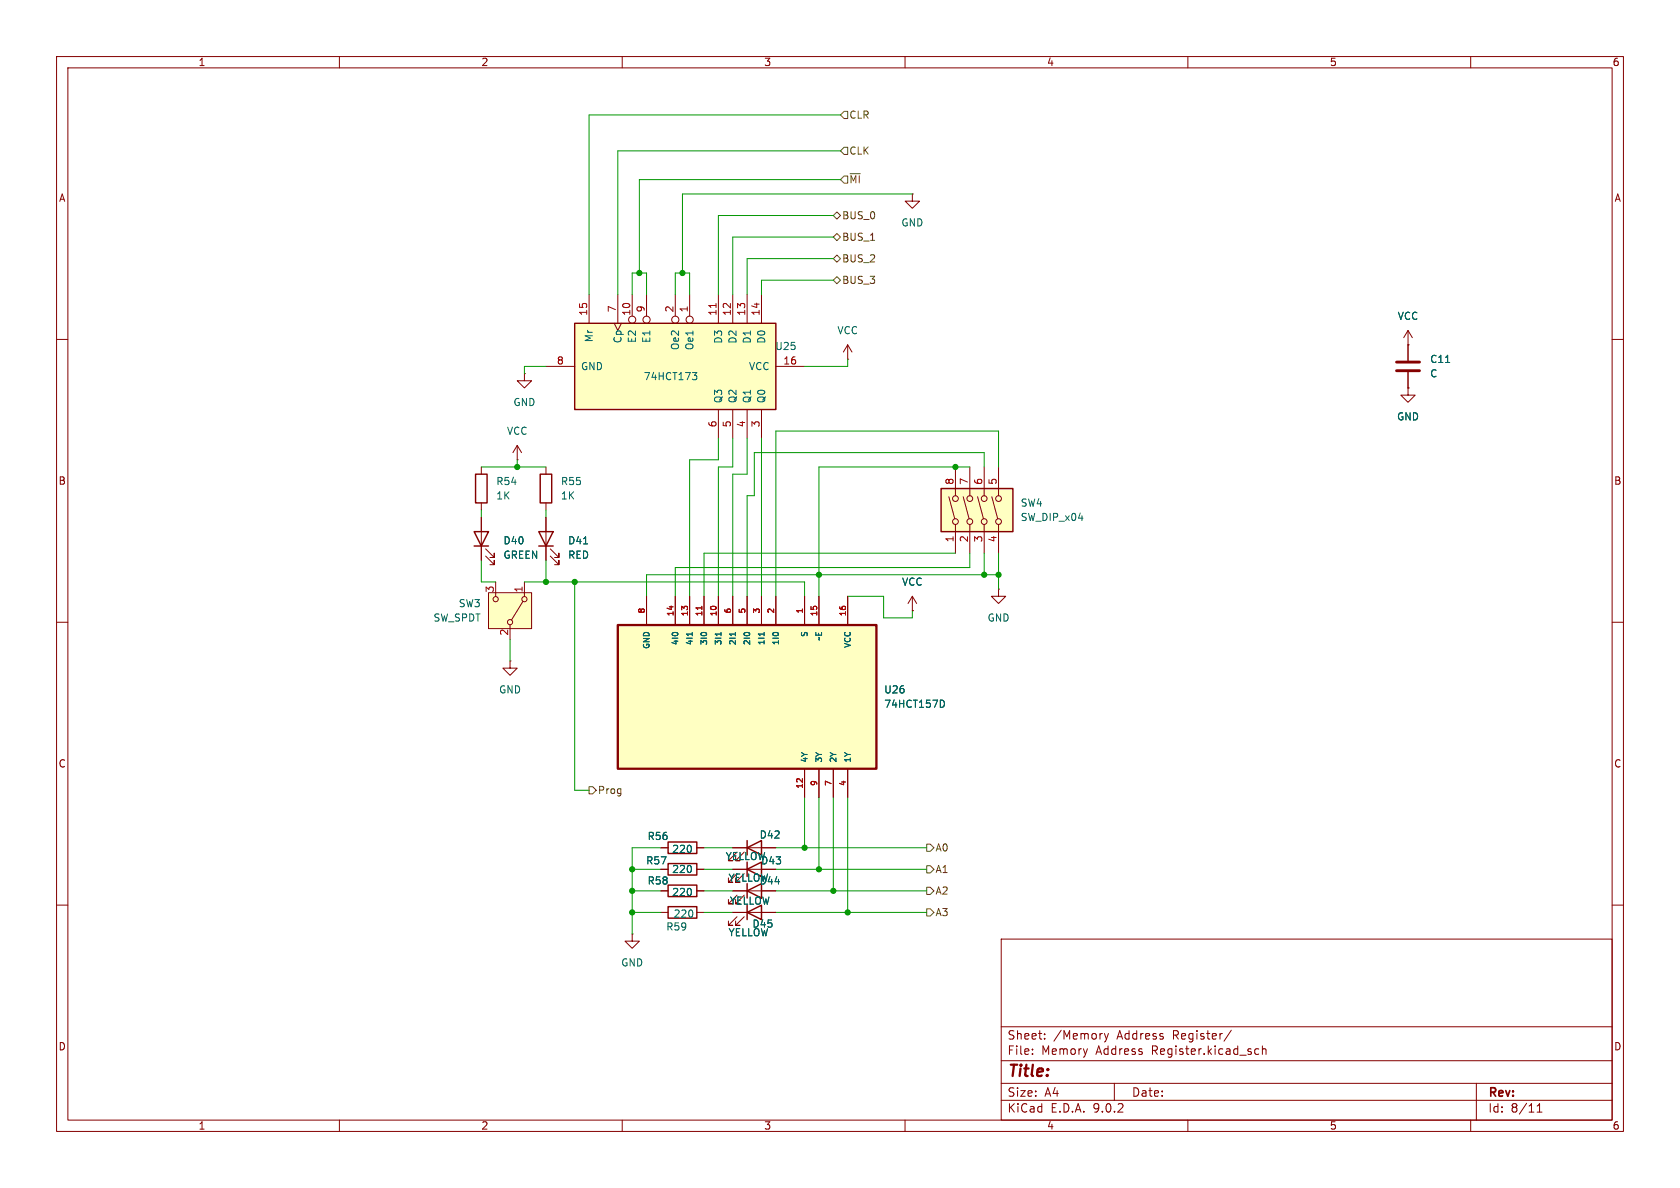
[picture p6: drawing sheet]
<svg xmlns="http://www.w3.org/2000/svg" width="297mm" height="210mm" viewBox="0 0 297 210" stroke-linecap="round" stroke-linejoin="round" font-family="sans-serif">
<g fill="none" stroke="#840000" stroke-width=".18">
<path d="M10 10h277v190h-277zM12 12h273v186h-273zM60 10v2M110 10v2M160 10v2M210 10v2M260 10v2M248.9 58.4l-.7 1.3M248.9 58.4l.8 1.3M248.9 58.4v2.6M10 60h2M92.7 66v1.3h1.3l-1.3 1.3-1.3-1.3h1.3"/>
<path d="M92.7 66h.1M248.9 61h.1M285 60h2M85.1 91.4v7.7M85.9 98.3l1.5 1.5v-.7v.7h-.8M85.9 97l1.5 1.6v-.8v.8h-.8M96.5 91.4v7.7M97.3 98.3l1.5 1.5v-.7v.7h-.8M97.3 97l1.5 1.6v-.8v.8h-.8M10 110h2M161.3 108h.1M161.3 105.4l-.8 1.3"/>
<path d="M161.3 105.4l.8 1.3M161.3 105.4v2.6M285 110h2M10 160h2M177 166h108v32h-108zM285 160h2M60 198v2M110 198v2M160 198v2M177 194.5h108M177 191.5h108M177 187.5h108"/>
<path d="M177 181.5h108M182.5 186.3v.1M182.5 185.5v.1M184.7 183.6v.1M184.7 182.8v.1M195.2 182.7l.4 1M195.6 183.7l-.1 .4-.3 .1M196 182.7l-.4 1M197 191.5v3M210 198v2M217.7 182.1l-1.3 2M222 186.3h.5"/>
<path d="M222 185.5h.5M223.2 185.5l.2-.1 .3 .1 .1 .9M223.2 184.9v1.5M260 198v2M261 191.5v6.5M271.7 196.6h.9M271.7 195.5l.5-.4v1.5"/>
</g>
<path d="M83.8 94h2.6l-1.3 2.5zM83.8 96.5h2.6M95.2 94h2.6l-1.3 2.5zM95.2 96.5h2.6" fill="none" stroke="#840000" stroke-width=".25"/>
<path d="M103.2 96.1h.7" fill="none" stroke="#006464" stroke-width=".18"/>
<path d="M101.6 57.2h35.6v15.2h-35.6z" fill="#ffffc2"/>
<path d="M101.6 57.2h35.6v15.2h-35.6zM84.1 83.8h2v5.1h-2zM95.5 83.8h2v5.1h-2z" fill="none" stroke="#840000" stroke-width=".25"/>
<g fill="none" stroke="#840000" stroke-width=".18">
<path d="M161.3 34.3v1.3h1.3l-1.3 1.2-1.3-1.2h1.3M161.3 34.3h.1M104.1 52.1v5.1M108.6 57.2l.6 1.2 .7-1.2M109.2 52.1v5.1M111.8 52.1v3.8M114.3 52.1v3.8M119.4 52.1v3.8M121.9 52.1v3.8M127 52.1v5.1M129.5 52.1v5.1M132.1 52.1v5.1"/>
<path d="M134.6 52.1v5.1M91.4 78.7l-.7 1.3M91.4 78.7l.8 1.3M91.4 78.7v2.6M96.5 64.8h5.1M127 72.4v5.1M129.5 72.4v5.1M132.1 72.4v5.1M134.6 72.4v5.1M137.2 64.8h5M149.9 63.5h.1M149.9 61l-.8 1.2"/>
<path d="M149.9 61l.7 1.2M149.9 61v2.5M85.1 82.6v1.2M85.1 88.9v1.3M91.4 81.3h.1M96.5 82.6v1.2M96.5 88.9v1.3"/>
<circle cx="111.8" cy="56.5" r=".63"/>
<circle cx="114.3" cy="56.5" r=".63"/>
<circle cx="119.4" cy="56.5" r=".63"/>
<circle cx="121.9" cy="56.5" r=".63"/>
</g>
<path d="M126.6 53.6v.8" fill="none" stroke="#a90000" stroke-width=".18"/>
<path d="M122.4 65.9h.8l-.4 .4 .3 .2 .1 .4-.3 .2h-.3" fill="none" stroke="#006464" stroke-width=".18"/>
<path d="M86.4 104.8h7.6v6.3h-7.6z" fill="#ffffc2"/>
<g fill="none" stroke="#840000" stroke-width=".18">
<path d="M86.4 104.8h7.6v6.3h-7.6zM87.6 102.9v2.5M90.2 116.8v1.3h1.2l-1.2 1.3-1.3-1.3h1.3M90.2 116.8h.1M90.2 110.5v2.5M92.5 106.3l-2.1 3.3M92.7 102.9v2.5M129.5 149.9h7.7"/>
<circle cx="87.6" cy="105.9" r=".46"/>
<circle cx="90.2" cy="110" r=".46"/>
<circle cx="92.7" cy="105.9" r=".46"/>
</g>
<path d="M132.1 149.9l2.5-1.3v2.5zM132.1 148.6v2.5" fill="none" stroke="#840000" stroke-width=".25"/>
<path d="M109.2 110.5h45.7v25.4h-45.7z" fill="#ffffc2"/>
<path d="M109.2 110.5h45.7v25.4h-45.7z" fill="none" stroke="#840000" stroke-width=".41"/>
<g fill="none" stroke="#840000" stroke-width=".18">
<path d="M114.3 105.4v5.1M119.4 105.4v5.1M121.9 105.4v5.1M124.5 105.4v5.1M127 105.4v5.1M129.5 105.4v5.1M132.1 105.4v5.1M134.6 105.4v5.1M137.2 105.4v5.1M142.2 105.4v5.1M144.8 105.4v5.1M149.9 105.4v5.1"/>
<path d="M176.5 104.1v1.3h1.3l-1.3 1.3-1.2-1.3h1.2M176.5 104.1h.1M142.2 135.9v5.1M144.8 135.9v5.1M147.3 135.9v5.1M149.9 135.9v5.1M116.8 153.7h1.3M116.8 149.9h1.3M116.8 157.5h1.3M123.2 153.7h1.3M123.2 149.9h1.3M123.2 157.5h1.3"/>
<path d="M129.5 153.7h7.7M129.5 157.5h7.7M111.8 165.1v1.3h1.2l-1.2 1.2-1.3-1.2h1.3M111.8 165.1h.1M116.8 161.3h1.3M123.2 161.3h1.3M129.5 161.3h7.7M130.3 162.1l-1.5 1.5h.7h-.7v-.8M131.6 162.1l-1.6 1.5h.8h-.8v-.8"/>
</g>
<path d="M122.4 111.8v.6M127.5 111.8v.6M130 111.8v.6M135.1 111.8v.6M166.5 123.8a.68 .68 0 0 1 .5 .6 .68 .68 0 0 1-.5 .6" fill="none" stroke="#006464" stroke-width=".18"/>
<path d="M124.1 107.2v.6" fill="none" stroke="#a90000" stroke-width=".18"/>
<path d="M118.1 152.7h5.1v2h-5.1zM118.1 148.8h5.1v2.1h-5.1zM118.1 156.5h5.1v2h-5.1zM132.1 157.5l2.5-1.3v2.6zM132.1 153.7l2.5-1.3v2.5zM132.1 152.4v2.5M132.1 156.2v2.6M118.1 160.3h5.1v2h-5.1zM132.1 161.3l2.5-1.3v2.6zM132.1 160v2.6" fill="none" stroke="#840000" stroke-width=".25"/>
<path d="M166.4 86.4h12.7v7.6h-12.7z" fill="#ffffc2"/>
<g fill="none" stroke="#840000" stroke-width=".18">
<path d="M248.9 68.6v1.3h1.3l-1.3 1.2-1.3-1.2h1.3M248.9 68.6h.1M248.9 61h.1M248.9 61v2.8M248.9 65.8v2.8M85.1 91.4v2.6M85.1 96.5v2.6M96.5 91.4v2.6M96.5 96.5v2.6M167.7 87.8l1.1 3.9M168.9 82.6v5M168.9 92.7v5.1"/>
<path d="M170.3 87.8l1 3.9M171.4 82.6v5M171.4 92.7v5.1M172.8 87.8l1.1 3.9M174 82.6v5M174 92.7v5.1M175.3 87.8l1.1 3.9M176.5 82.6v5M176.5 92.7v5.1M114.3 105.4v5.1M119.4 105.4v5.1M121.9 105.4v5.1"/>
<path d="M124.5 105.4v5.1M127 105.4v5.1M129.5 105.4v5.1M132.1 105.4v5.1M134.6 105.4v5.1M137.2 105.4v5.1M142.2 105.4v5.1M144.8 105.4v5.1M149.9 105.4v5.1M161.3 108h.1M142.2 135.9v5.1M144.8 135.9v5.1"/>
<path d="M147.3 135.9v5.1M149.9 135.9v5.1M116.8 149.9h1.3M116.8 153.7h1.3M116.8 157.5h1.3M123.2 149.9h1.3M123.2 153.7h1.3M123.2 157.5h1.3M129.5 149.9h2.6M129.5 153.7h2.6M129.5 157.5h2.6M134.6 149.9h2.6"/>
<path d="M134.6 153.7h2.6M134.6 157.5h2.6M129.5 161.3h2.6M134.6 161.3h2.6"/>
<circle cx="168.9" cy="88.1" r=".51"/>
<circle cx="168.9" cy="92.2" r=".51"/>
<circle cx="171.5" cy="88.1" r=".51"/>
<circle cx="171.5" cy="92.2" r=".51"/>
<circle cx="174" cy="92.2" r=".51"/>
<circle cx="174" cy="88.1" r=".51"/>
<circle cx="176.5" cy="92.2" r=".51"/>
<circle cx="176.5" cy="88.1" r=".51"/>
</g>
<path d="M166.4 86.4h12.7v7.6h-12.7z" fill="none" stroke="#840000" stroke-width=".25"/>
<path d="M246.9 64h4.1M246.9 65.5h4.1" fill="none" stroke="#840000" stroke-width=".51"/>
<path d="M255.6 64.1h.7M103.2 96.1h.7M122.4 111.8v.6M127.5 111.8v.6M130 111.8v.6M135.1 111.8v.6M166.5 123.8a.68 .68 0 0 1 .5 .6 .68 .68 0 0 1-.5 .6" fill="none" stroke="#006464" stroke-width=".18"/>
<g fill="none" stroke="#725600" stroke-width=".18">
<path d="M149.2 19.7h.7v1.3h-.7l-.6-.7zM147.3 38.1l.7-.6 .6 .6-.6 .6zM149.2 26h.7v1.3h-.7l-.6-.6zM149.2 31.1h.7v1.3h-.7l-.6-.6zM150.3 30.7h1.8M147.3 45.7l.7-.6 .6 .6-.6 .7zM147.3 49.5l.7-.6 .6 .6-.6 .7zM147.3 41.9l.7-.6 .6 .6-.6 .6zM104.1 139.1h.7l.6 .6-.6 .6h-.7zM163.8 153h.7l.6 .7-.6 .6h-.7zM163.8 149.2h.7l.6 .7-.6 .6h-.7zM163.8 156.8h.7l.6 .7-.6 .6h-.7z"/>
<path d="M163.8 160.7h.7l.6 .6-.6 .6h-.7z"/>
</g>
<g fill="none" stroke="#009600" stroke-width=".18">
<path d="M147.3 38.1h-20.3v14M148.6 26.7h-39.4v25.4M148.6 20.3h-44.5v31.8M148.6 31.8h-35.6v16.5M161.3 34.3h-40.7v14M111.8 52.1v-3.8h2.5v3.8M119.4 52.1v-3.8h2.5v3.8M147.3 45.7h-15.2v6.4M147.3 41.9h-17.8v10.2M147.3 49.5h-12.7v2.6M96.5 64.8h-3.8v1.2M127 77.5v3.8h-5.1v24.1"/>
<path d="M129.5 77.5v5.1h-2.5v22.8M132.1 77.5v6.3h-2.6v21.6M134.6 77.5v27.9M149.9 63.5v1.3h-7.7M85.1 82.6h11.4M85.1 99.1v3.8h2.5M85.1 90.2v1.2M91.4 81.3v1.3M96.5 90.2v1.2M96.5 99.1v3.8M168.9 97.8h-44.4v7.6M171.4 82.6h-26.6v22.8"/>
<path d="M171.4 97.8v2.5h-52v5.1M174 82.6v-2.6h-40.7v7.6h-1.2v17.8M174 97.8v3.8M176.5 82.6v-6.4h-39.3v29.2M176.5 97.8v6.3M90.2 113v3.8M92.7 102.9h49.5v2.5M101.6 102.9v36.8h2.5M149.9 105.4h6.3v3.8h5.1v-1.2M176.5 101.6h-62.2v3.8M111.8 153.7h5M111.8 157.5h5"/>
<path d="M116.8 149.9h-5v15.2M124.5 153.7h5M124.5 149.9h5M124.5 157.5h5M137.2 153.7h26.6M137.2 149.9h26.6M137.2 157.5h26.6M142.2 141v8.9M144.8 141v12.7M147.3 141v16.5M149.9 141v20.3M111.8 161.3h5"/>
<path d="M124.5 161.3h5M137.2 161.3h26.6"/>
</g>
<path d="M124.1 107.2v.6" fill="none" stroke="#a90000" stroke-width=".18"/>
<g fill="#009600" stroke="#009600" stroke-width=".18">
<circle cx="120.6" cy="48.3" r=".46"/>
<circle cx="113" cy="48.3" r=".46"/>
<circle cx="91.4" cy="82.6" r=".46"/>
<circle cx="96.5" cy="102.9" r=".46"/>
<circle cx="111.8" cy="153.7" r=".46"/>
<circle cx="101.6" cy="102.9" r=".46"/>
<circle cx="144.8" cy="101.6" r=".46"/>
<circle cx="147.3" cy="157.5" r=".46"/>
<circle cx="149.9" cy="161.3" r=".46"/>
<circle cx="142.2" cy="149.9" r=".46"/>
<circle cx="144.8" cy="153.7" r=".46"/>
<circle cx="111.8" cy="157.5" r=".46"/>
<circle cx="111.8" cy="161.3" r=".46"/>
<circle cx="174" cy="101.6" r=".46"/>
<circle cx="168.9" cy="82.6" r=".46"/>
<circle cx="176.5" cy="101.6" r=".46"/>
</g>
<text font-size="2.8" fill="#840000" x="178" y="190.9">Title:</text>
<g font-size="2.1" fill="#840000">
<text x="178" y="184">Sheet:</text>
<text x="186.2" y="184">/Memory</text>
<text x="197.5" y="184">Address</text>
<text x="207.5" y="184">Register/</text>
<text x="178" y="186.7">File:</text>
<text x="184.1" y="186.7">Memory</text>
<text x="193.8" y="186.7">Address</text>
<text x="203.8" y="186.7">Register.kicad_sch</text>
<text x="178" y="196.9">KiCad</text>
<text x="178" y="194.1">Size:</text>
<text x="184.7" y="194.1">A4</text>
<text x="185.7" y="196.9">E.D.A.</text>
<text x="193.3" y="196.9">9.0.2</text>
<text x="200" y="194.1">Date:</text>
<text x="263" y="194.3">Rev:</text>
<text x="263" y="196.9">Id:</text>
<text x="267.1" y="196.9">8/11</text>
</g>
<g font-size="1.8" fill="#840000">
<text x="35" y="11.9">1</text>
<text x="85" y="11.9">2</text>
<text x="135" y="11.9">3</text>
<text x="185" y="11.9">4</text>
<text x="235" y="11.9">5</text>
<text x="285" y="11.9">6</text>
<text x="10.3" y="35.9">A</text>
<text x="285.3" y="35.9">A</text>
<text x="10.3" y="85.9">B</text>
<text x="285.3" y="85.9">B</text>
<text x="10.3" y="135.9">C</text>
<text x="285.3" y="135.9">C</text>
<text x="10.3" y="185.9">D</text>
<text x="285.3" y="185.9">D</text>
<text x="35" y="199.9">1</text>
<text x="85" y="199.9">2</text>
<text x="135" y="199.9">3</text>
<text x="185" y="199.9">4</text>
<text x="235" y="199.9">5</text>
<text x="285" y="199.9">6</text>
</g>
<g font-size="1.8" fill="#725600">
<text x="150.1" y="21.2">CLR</text>
<text x="150.1" y="27.5">CLK</text>
<text x="150.1" y="32.6">~{MI}</text>
<text x="148.8" y="39">BUS_0</text>
<text x="148.8" y="46.6">BUS_2</text>
<text x="148.8" y="42.8">BUS_1</text>
<text x="148.8" y="50.4">BUS_3</text>
<text x="105.6" y="140.6">Prog</text>
<text x="165.3" y="154.5">A1</text>
<text x="165.3" y="150.7">A0</text>
<text x="165.3" y="158.3">A2</text>
<text x="165.3" y="162.2">A3</text>
</g>
<g font-size="1.8" fill="#006464">
<text x="159.3" y="40.2">GND</text>
<text x="147.9" y="59.3">VCC</text>
<text x="247" y="56.7">VCC</text>
<text x="102.6" y="65.6">GND</text>
<text x="105" y="60.6" transform="rotate(-90 105 60.6)">Mr</text>
<text x="110.1" y="60.8" transform="rotate(-90 110.1 60.8)">Cp</text>
<text x="112.6" y="60.7" transform="rotate(-90 112.6 60.7)">E2</text>
<text x="115.2" y="60.7" transform="rotate(-90 115.2 60.7)">E1</text>
<text x="120.2" y="62" transform="rotate(-90 120.2 62)">Oe2</text>
<text x="122.8" y="62" transform="rotate(-90 122.8 62)">Oe1</text>
<text x="127.9" y="60.8" transform="rotate(-90 127.9 60.8)">D3</text>
<text x="130.4" y="60.8" transform="rotate(-90 130.4 60.8)">D2</text>
<text x="132.3" y="65.6">VCC</text>
<text x="132.9" y="60.8" transform="rotate(-90 132.9 60.8)">D1</text>
<text x="135.5" y="60.8" transform="rotate(-90 135.5 60.8)">D0</text>
<text x="137" y="62.1">U25</text>
<text x="252.7" y="64.4">C11</text>
<text x="90.7" y="72">GND</text>
<text x="113.7" y="67.4">74HCT173</text>
<text x="127.9" y="71.4" transform="rotate(-90 127.9 71.4)">Q3</text>
<text x="130.4" y="71.4" transform="rotate(-90 130.4 71.4)">Q2</text>
<text x="132.9" y="71.4" transform="rotate(-90 132.9 71.4)">Q1</text>
<text x="135.5" y="71.4" transform="rotate(-90 135.5 71.4)">Q0</text>
<text x="252.7" y="66.9">C</text>
<text x="89.5" y="77.1">VCC</text>
<text x="246.9" y="74.5">GND</text>
<text x="87.6" y="88.5">1K</text>
<text x="87.6" y="86">R54</text>
<text x="99.1" y="88.5">1K</text>
<text x="99.1" y="86">R55</text>
<text x="180.3" y="89.8">SW4</text>
<text x="180.3" y="92.3">SW_DIP_x04</text>
<text x="88.9" y="99">GREEN</text>
<text x="88.9" y="96.4">D40</text>
<text x="100.3" y="96.4">D41</text>
<text x="100.3" y="99">RED</text>
<text x="81" y="107.5">SW3</text>
<text x="159.4" y="103.7">VCC</text>
<text x="76.5" y="110.1">SW_SPDT</text>
<text x="174.5" y="110.1">GND</text>
<text x="88.1" y="122.8">GND</text>
<text x="156.2" y="122.8">U26</text>
<text x="156.2" y="125.3">74HCT157D</text>
<text x="114.4" y="148.7">R56</text>
<text x="134.2" y="148.4">D42</text>
<text x="114.1" y="153">R57</text>
<text x="118.7" y="154.5">220</text>
<text x="118.7" y="151">220</text>
<text x="128.2" y="152.2">YELLOW</text>
<text x="134.5" y="153">D43</text>
<text x="114.4" y="156.6">R58</text>
<text x="118.7" y="158.6">220</text>
<text x="128.7" y="156.1">YELLOW</text>
<text x="128.9" y="160.1">YELLOW</text>
<text x="134.2" y="156.6">D44</text>
<text x="117.7" y="164.7">R59</text>
<text x="119" y="162.4">220</text>
<text x="128.7" y="165.7">YELLOW</text>
<text x="132.9" y="164.2">D45</text>
<text x="109.7" y="171">GND</text>
</g>
<g font-size="1.8" fill="#a90000">
<text x="103.9" y="55.9" transform="rotate(-90 103.9 55.9)">15</text>
<text x="109" y="55.3" transform="rotate(-90 109 55.3)">7</text>
<text x="111.5" y="55.9" transform="rotate(-90 111.5 55.9)">10</text>
<text x="114" y="55.3" transform="rotate(-90 114 55.3)">9</text>
<text x="119.1" y="55.3" transform="rotate(-90 119.1 55.3)">2</text>
<text x="121.7" y="55.3" transform="rotate(-90 121.7 55.3)">1</text>
<text x="126.7" y="55.9" transform="rotate(-90 126.7 55.9)">11</text>
<text x="129.3" y="55.9" transform="rotate(-90 129.3 55.9)">12</text>
<text x="131.8" y="55.9" transform="rotate(-90 131.8 55.9)">13</text>
<text x="134.4" y="55.9" transform="rotate(-90 134.4 55.9)">14</text>
<text x="98.4" y="64.5">8</text>
<text x="138.4" y="64.5">16</text>
<text x="126.7" y="75.6" transform="rotate(-90 126.7 75.6)">6</text>
<text x="129.3" y="75.6" transform="rotate(-90 129.3 75.6)">5</text>
<text x="131.8" y="75.6" transform="rotate(-90 131.8 75.6)">4</text>
<text x="134.4" y="75.6" transform="rotate(-90 134.4 75.6)">3</text>
<text x="168.7" y="85.8" transform="rotate(-90 168.7 85.8)">8</text>
<text x="171.2" y="85.8" transform="rotate(-90 171.2 85.8)">7</text>
<text x="173.7" y="85.8" transform="rotate(-90 173.7 85.8)">6</text>
<text x="176.3" y="85.8" transform="rotate(-90 176.3 85.8)">5</text>
<text x="168.7" y="96" transform="rotate(-90 168.7 96)">1</text>
<text x="171.2" y="96" transform="rotate(-90 171.2 96)">2</text>
<text x="173.7" y="96" transform="rotate(-90 173.7 96)">3</text>
<text x="176.3" y="96" transform="rotate(-90 176.3 96)">4</text>
<text x="87.4" y="104.8" transform="rotate(-90 87.4 104.8)">3</text>
<text x="92.5" y="104.8" transform="rotate(-90 92.5 104.8)">1</text>
<text x="89.9" y="112.5" transform="rotate(-90 89.9 112.5)">2</text>
</g>
<g font-size="1.4" fill="#a90000">
<text x="114" y="108.6" transform="rotate(-90 114 108.6)">8</text>
<text x="119.1" y="109" transform="rotate(-90 119.1 109)">14</text>
<text x="121.7" y="109" transform="rotate(-90 121.7 109)">13</text>
<text x="124.2" y="109" transform="rotate(-90 124.2 109)">11</text>
<text x="126.7" y="109" transform="rotate(-90 126.7 109)">10</text>
<text x="129.3" y="108.6" transform="rotate(-90 129.3 108.6)">6</text>
<text x="131.8" y="108.6" transform="rotate(-90 131.8 108.6)">5</text>
<text x="134.4" y="108.6" transform="rotate(-90 134.4 108.6)">3</text>
<text x="136.9" y="108.6" transform="rotate(-90 136.9 108.6)">2</text>
<text x="142" y="108.6" transform="rotate(-90 142 108.6)">1</text>
<text x="144.5" y="109" transform="rotate(-90 144.5 109)">15</text>
<text x="149.6" y="109" transform="rotate(-90 149.6 109)">16</text>
<text x="142" y="139.5" transform="rotate(-90 142 139.5)">12</text>
<text x="144.5" y="139" transform="rotate(-90 144.5 139)">9</text>
<text x="147.1" y="139" transform="rotate(-90 147.1 139)">7</text>
<text x="149.6" y="139" transform="rotate(-90 149.6 139)">4</text>
</g>
<g font-size="1.4" fill="#006464">
<text x="143" y="112.7" transform="rotate(-90 143 112.7)">S</text>
<text x="145.5" y="113.4" transform="rotate(-90 145.5 113.4)">~E</text>
<text x="115" y="114.9" transform="rotate(-90 115 114.9)">GND</text>
<text x="120.1" y="114.2" transform="rotate(-90 120.1 114.2)">4I0</text>
<text x="122.7" y="114.2" transform="rotate(-90 122.7 114.2)">4I1</text>
<text x="125.2" y="114.2" transform="rotate(-90 125.2 114.2)">3I0</text>
<text x="127.7" y="114.2" transform="rotate(-90 127.7 114.2)">3I1</text>
<text x="130.3" y="114.2" transform="rotate(-90 130.3 114.2)">2I1</text>
<text x="132.8" y="114.2" transform="rotate(-90 132.8 114.2)">2I0</text>
<text x="135.4" y="114.2" transform="rotate(-90 135.4 114.2)">1I1</text>
<text x="137.9" y="114.2" transform="rotate(-90 137.9 114.2)">1I0</text>
<text x="150.6" y="114.7" transform="rotate(-90 150.6 114.7)">VCC</text>
<text x="143" y="134.9" transform="rotate(-90 143 134.9)">4Y</text>
<text x="145.5" y="134.9" transform="rotate(-90 145.5 134.9)">3Y</text>
<text x="148.1" y="134.9" transform="rotate(-90 148.1 134.9)">2Y</text>
<text x="150.6" y="134.9" transform="rotate(-90 150.6 134.9)">1Y</text>
</g>
</svg>
